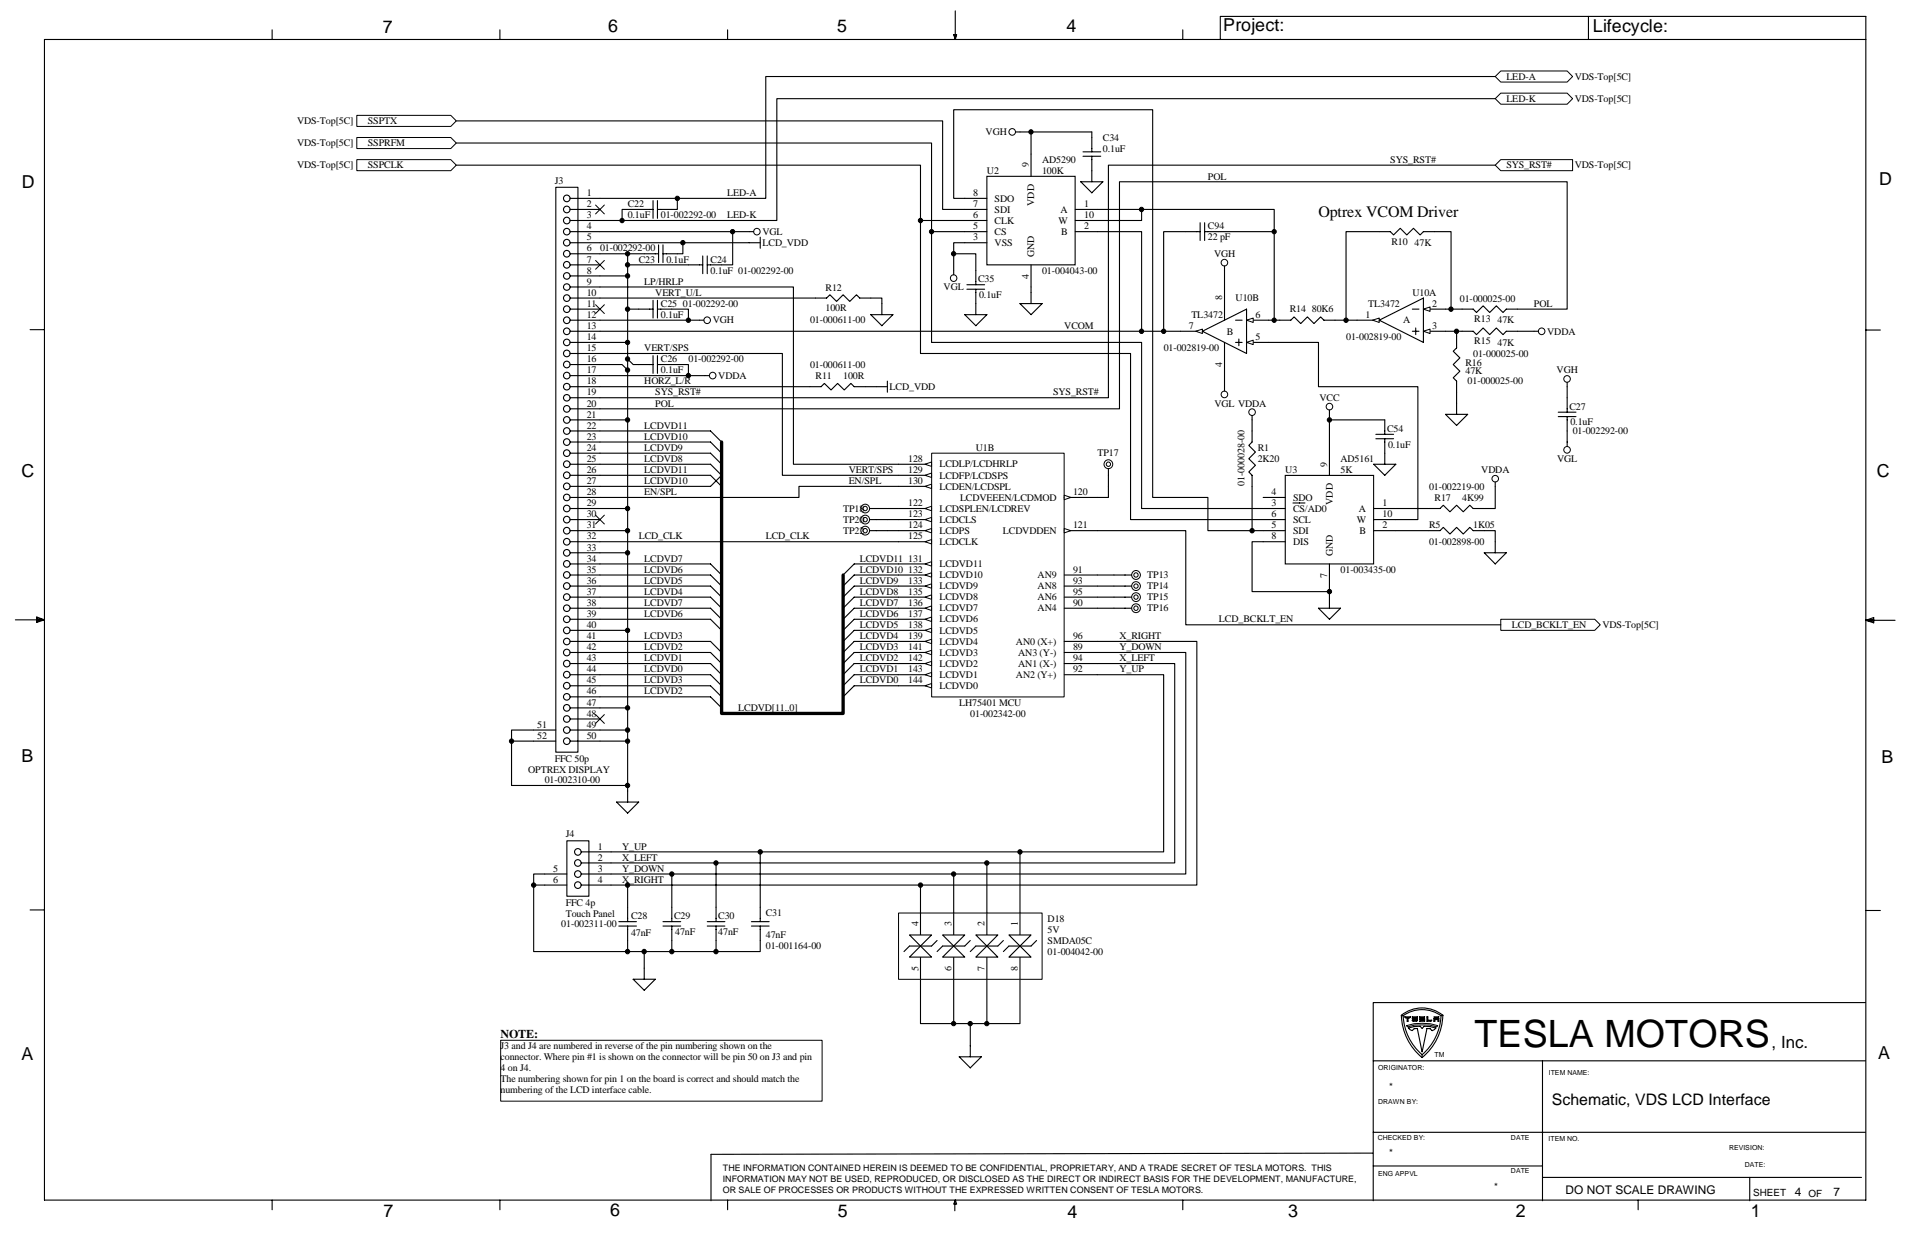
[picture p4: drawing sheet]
<svg xmlns="http://www.w3.org/2000/svg" width="432mm" height="279mm" viewBox="0 0 432 279" stroke-linecap="round" stroke-linejoin="round" font-family="sans-serif">
<g fill="none" stroke="#000" stroke-width=".25">
<path d="M61.4 6.7v2.2M112.8 6.7v2.2M164.2 6.7v2.2M215.3 7.8h.6l-.3 1.1zM215.4 7.8l.2 1.1M215.6 2.5v6.4M215.7 7.8l-.1 1.1M267 6.7v2.2M275.4 8.9v-5.2h145.8v267.1h-411.2v-261.9h411.2M358.5 3.7v5.2M6.8 74.4h3.2M421.2 74.5h3.2"/>
<path d="M3.5 139.9h6.5M8.3 139.6l1.7 .3M8.3 139.3l1.7 .6-1.7 .6zM10 139.9l-1.7 .2M421.2 140h6.6M421.2 140l1.7-.6v1.2zM421.2 140l1.7 .2M422.9 139.8l-1.7 .2M6.8 205.4h3.2M421.2 205.5h3.2M310 239.4h111.1M316.3 229.2a7.4 7.4 0 0 1 9.4 0"/>
<path d="M316.3 229.2l.4 .1a7.3 7.3 0 0 1 8.6 0M316.3 229.2a12.8 12.8 0 0 0 4.7 9.5M316.7 229.3a12.3 12.3 0 0 0 4.3 8.7M317.1 229.5h1.3M317.1 229.5l.2 .2h.3v.8h.2v-.8h.4l.2-.2M317.9 232l1.3-.3 1.4-.1 .4 .5 .4-.5 1.4 .1 1.3 .3-.8 .6-.5-.4-.7-.1-1.1 5.3-1.1-5.3-.7 .1-.5 .4zM318.8 229.9h1.1l-.2 .2h-.7zM319 230.5h.7l.3-.2h-1.2l.2 .2M319.9 229.5l-.2 .2h-.7l-.2-.2h1.2M321 238.1v.6M321.6 229.5l-.2 .2h-.7v.2h.9v.6h-1.2l.3-.2M321.6 229.5h-1.2v.6h1v.2h-.7"/>
<path d="M322.1 229.5h.2v.8h.9l-.1 .1-1 .1zM323.7 229.9h1.1v.6h-.2v-.4h-.7v.4h-.2zM324.8 229.5l-.2 .2h-.8l-.1-.2h1.1M325.3 229.2a12.3 12.3 0 0 1-4.3 8.8M325.7 229.1a12.7 12.7 0 0 1-4.7 9.6M325.7 229.1l-.4 .1M348.2 239.4v31.6M421.1 226.3h-111.1v44.7M310 255.5h111.1M61.4 270.8v2.2M112.8 270.8v2.2M164.2 270.8v2.2"/>
<path d="M215.5 271.1v2.2M215.6 270.8l.3 1h-.6zM267 270.8v2.2M309.8 260.2l-149.3 .3v10.5M310 263.1h38.2M348.2 265.7h72M369.8 270.8v2.2M394.9 265.7v5.3"/>
</g>
<path d="M317.5 231.5a12 12 0 0 1 7 0l-.2 .3a12.5 12.5 0 0 0-6.6 0z" fill="none" stroke="#000" stroke-width=".23"/>
<path d="M210.3 102.3h29.9v55h-29.9z" fill="#fff"/>
<path d="M210.3 102.3h29.9v55h-29.9z" fill="none" stroke="#000" stroke-width=".23"/>
<path d="M202.8 154.8h7.5M240.2 147.3h7.5M240.2 152.3h7.5M240.2 149.8h7.5M240.2 144.8h7.5" fill="none" stroke="#000" stroke-width=".25"/>
<path d="M208.8 154.8l1.5-.5v1z" fill="#fff" stroke="#000" stroke-width=".23"/>
<path d="M202.8 152.3h7.5" fill="none" stroke="#000" stroke-width=".25"/>
<path d="M208.8 152.3l1.5-.5v1z" fill="#fff" stroke="#000" stroke-width=".23"/>
<path d="M202.8 149.8h7.5" fill="none" stroke="#000" stroke-width=".25"/>
<path d="M208.8 149.8l1.5-.5v1z" fill="#fff" stroke="#000" stroke-width=".23"/>
<path d="M202.8 147.3h7.5" fill="none" stroke="#000" stroke-width=".25"/>
<path d="M208.8 147.3l1.5-.5v1z" fill="#fff" stroke="#000" stroke-width=".23"/>
<path d="M202.8 144.8h7.5" fill="none" stroke="#000" stroke-width=".25"/>
<path d="M208.8 144.8l1.5-.5v1z" fill="#fff" stroke="#000" stroke-width=".23"/>
<path d="M202.8 142.3h7.5" fill="none" stroke="#000" stroke-width=".25"/>
<path d="M208.8 142.3l1.5-.5v1z" fill="#fff" stroke="#000" stroke-width=".23"/>
<path d="M202.8 139.8h7.5" fill="none" stroke="#000" stroke-width=".25"/>
<path d="M208.8 139.8l1.5-.5v1z" fill="#fff" stroke="#000" stroke-width=".23"/>
<path d="M202.8 137.3h7.5" fill="none" stroke="#000" stroke-width=".25"/>
<path d="M208.8 137.3l1.5-.5v1z" fill="#fff" stroke="#000" stroke-width=".23"/>
<path d="M202.8 134.8h7.5" fill="none" stroke="#000" stroke-width=".25"/>
<path d="M208.8 134.8l1.5-.5v1z" fill="#fff" stroke="#000" stroke-width=".23"/>
<path d="M202.8 132.3h7.5" fill="none" stroke="#000" stroke-width=".25"/>
<path d="M208.8 132.3l1.5-.5v1z" fill="#fff" stroke="#000" stroke-width=".23"/>
<path d="M202.8 129.8h7.5" fill="none" stroke="#000" stroke-width=".25"/>
<path d="M208.8 129.8l1.5-.5v1z" fill="#fff" stroke="#000" stroke-width=".23"/>
<path d="M202.8 127.3h7.5" fill="none" stroke="#000" stroke-width=".25"/>
<path d="M208.8 127.3l1.5-.5v1z" fill="#fff" stroke="#000" stroke-width=".23"/>
<path d="M202.8 109.8h7.5" fill="none" stroke="#000" stroke-width=".25"/>
<path d="M208.8 109.8l1.5-.5v1z" fill="#fff" stroke="#000" stroke-width=".23"/>
<path d="M202.8 107.3h7.5" fill="none" stroke="#000" stroke-width=".25"/>
<path d="M208.8 107.3l1.5-.5v1z" fill="#fff" stroke="#000" stroke-width=".23"/>
<path d="M202.8 104.8h7.5" fill="none" stroke="#000" stroke-width=".25"/>
<path d="M208.8 104.8l1.5-.5v1z" fill="#fff" stroke="#000" stroke-width=".23"/>
<path d="M202.8 122.3h7.5" fill="none" stroke="#000" stroke-width=".25"/>
<path d="M208.8 122.3l1.5-.5v1z" fill="#fff" stroke="#000" stroke-width=".23"/>
<path d="M202.8 114.8h7.5" fill="none" stroke="#000" stroke-width=".25"/>
<path d="M208.8 114.8l1.5-.5v1z" fill="#fff" stroke="#000" stroke-width=".23"/>
<path d="M240.2 119.8h7.5" fill="none" stroke="#000" stroke-width=".25"/>
<path d="M240.2 119.3l1.5 .5-1.5 .5z" fill="#fff" stroke="#000" stroke-width=".23"/>
<path d="M240.2 112.3h7.5" fill="none" stroke="#000" stroke-width=".25"/>
<path d="M240.2 111.8l1.5 .5-1.5 .5z" fill="#fff" stroke="#000" stroke-width=".23"/>
<path d="M202.8 117.3h7.5M240.2 137.3h7.5M240.2 134.8h7.5M240.2 132.3h7.5M240.2 129.8h7.5" fill="none" stroke="#000" stroke-width=".25"/>
<path d="M208.8 117.3l1.5-.5v1z" fill="#fff" stroke="#000" stroke-width=".23"/>
<path d="M202.8 119.8h7.5" fill="none" stroke="#000" stroke-width=".25"/>
<path d="M208.8 119.8l1.5-.5v1z" fill="#fff" stroke="#000" stroke-width=".23"/>
<g fill="none" stroke="#000" stroke-width=".25">
<path d="M337.5 37.3h-87.3v52.5h-121.5M125.5 42.3h5v127.5h-5zM128.7 57.3h13v123.7M128.7 47.3h6.7M128.7 49.8h6.7M128.7 52.3h41.4M128.7 54.8h42.9M128.7 59.8h6.7M128.7 44.8h6.7M141.7 57.3h7M141.7 59.8h16.9M147.4 47.3h-7v2.5"/>
<path d="M147.4 45.3v4M148.4 45.3v4M148.7 55.3v4M149.6 55.3v4M152.9 44.8v2.5h-4.5M154.1 54.8v2.5h-4.5M158.6 57.8v4M159.6 57.8v4M165.4 52.3v7.5h-5.8M171.6 53.5v2.5M247.7 47.3h39.9v25M311.3 52.3h-7.5v20h2.5"/>
<path d="M323.8 52.3h3.7v17.5M128.7 64.8h50.4v40h23.7M128.7 79.8h47.9v27.5h26.2M128.7 69.8h6.7M128.7 72.3h30.2M128.7 74.8h6.7M141.7 62.3h-13M141.7 77.3h-13M141.7 69.8h5.7M147.4 67.8v4M148.4 69.8h7v2.5M148.4 67.8v4"/>
<path d="M184.1 67.3h-55.4M196.6 71h4.9l-2.4 2.5zM196.6 67.3h2.5v3.7M276.4 60v4.8M286.4 72.3h2.5M301.3 72.3h2.5M326.3 74.8h6.2l.8 .7 1.5-1.5 1.5 1.5 1.5-1.5 1.5 1.5 .7-.7h7.2M326.3 69.8h3.7M328.8 74.8v3.7l-.8 .8 1.5 1.5-1.5 1.5 1.5 1.5-1.5 1.5 .8 .7v7.5M342.5 69.8h11.2v-28.8h-101v51.3h-124M128.7 84.8h31.4M128.7 87.3h6.7"/>
<path d="M128.7 99.8h6.7M135.4 82.3h-6.7M135.4 97.3h-6.7M141.7 94.8h-13M144.2 82.3h3.2M147.4 80.3v4M148.4 82.3h7v2.5M148.4 80.3v4M197.8 87.3h2.5M200.3 86v2.5M276.4 84.8v3.5M326.3 93.5h5l-2.5 2.5z"/>
<path d="M351.7 93h4M351.7 94h4M353.7 86.3v6.7M353.7 94v6.8M128.7 104.8h6.7M128.7 107.3h6.7M128.7 112.3h6.7M128.7 117.3h6.7M135.4 102.3h-6.7M135.4 109.8h-6.7M141.7 114.8h-13M141.7 119.8h-13"/>
<path d="M128.7 122.3h6.7M128.7 127.3h6.7M128.7 129.8h6.7M128.7 134.8h6.7M128.7 139.8h6.7M135.4 132.3h-6.7M135.4 137.3h-6.7M141.7 124.8h-13M128.7 144.8h6.7M128.7 149.8h6.7M128.7 154.8h6.7M128.7 157.3h6.7"/>
<path d="M135.4 147.3h-6.7M135.4 152.3h-6.7M141.7 142.3h-13M141.7 159.8h-13M120.5 167.3h5M120.5 164.8h5M128.7 167.3h13M128.7 162.3h6.7M141.7 164.8h-13M139.2 181h5l-2.5 2.5z"/>
<circle cx="127.9" cy="59.8" r=".74"/>
<circle cx="127.9" cy="57.3" r=".74"/>
<circle cx="127.9" cy="54.8" r=".74"/>
<circle cx="127.9" cy="44.8" r=".74"/>
<circle cx="127.9" cy="47.3" r=".74"/>
<circle cx="127.9" cy="49.8" r=".74"/>
<circle cx="127.9" cy="52.3" r=".74"/>
<circle cx="127.9" cy="79.8" r=".74"/>
<circle cx="127.9" cy="69.8" r=".74"/>
<circle cx="127.9" cy="67.3" r=".74"/>
<circle cx="127.9" cy="72.3" r=".74"/>
<circle cx="127.9" cy="74.8" r=".74"/>
<circle cx="127.9" cy="62.3" r=".74"/>
<circle cx="127.9" cy="77.3" r=".74"/>
<circle cx="127.9" cy="64.8" r=".74"/>
<circle cx="127.9" cy="84.8" r=".74"/>
<circle cx="127.9" cy="82.3" r=".74"/>
<circle cx="127.9" cy="97.3" r=".74"/>
<circle cx="127.9" cy="92.3" r=".74"/>
<circle cx="127.9" cy="94.8" r=".74"/>
<circle cx="127.9" cy="99.8" r=".74"/>
<circle cx="127.9" cy="87.3" r=".74"/>
<circle cx="127.9" cy="89.8" r=".74"/>
<circle cx="127.9" cy="102.3" r=".74"/>
<circle cx="127.9" cy="104.8" r=".74"/>
<circle cx="127.9" cy="107.3" r=".74"/>
<circle cx="127.9" cy="109.8" r=".74"/>
<circle cx="127.9" cy="119.8" r=".74"/>
<circle cx="127.9" cy="117.3" r=".74"/>
<circle cx="127.9" cy="112.3" r=".74"/>
<circle cx="127.9" cy="114.8" r=".74"/>
<circle cx="127.9" cy="129.8" r=".74"/>
<circle cx="127.9" cy="132.3" r=".74"/>
<circle cx="127.9" cy="134.8" r=".74"/>
<circle cx="127.9" cy="127.3" r=".74"/>
<circle cx="127.9" cy="122.3" r=".74"/>
<circle cx="127.9" cy="124.8" r=".74"/>
<circle cx="127.9" cy="139.8" r=".74"/>
<circle cx="127.9" cy="137.3" r=".74"/>
<circle cx="127.9" cy="152.3" r=".74"/>
<circle cx="127.9" cy="154.8" r=".74"/>
<circle cx="127.9" cy="159.8" r=".74"/>
<circle cx="127.9" cy="149.8" r=".74"/>
<circle cx="127.9" cy="142.3" r=".74"/>
<circle cx="127.9" cy="147.3" r=".74"/>
<circle cx="127.9" cy="157.3" r=".74"/>
<circle cx="127.9" cy="144.8" r=".74"/>
<circle cx="127.9" cy="167.3" r=".74"/>
<circle cx="127.9" cy="164.8" r=".74"/>
<circle cx="127.9" cy="162.3" r=".74"/>
</g>
<g fill="none" stroke="#000" stroke-width=".23">
<circle cx="170.8" cy="52.3" r=".74"/>
<circle cx="276.4" cy="59.3" r=".74"/>
<circle cx="159.6" cy="72.3" r=".74"/>
<circle cx="348" cy="74.8" r=".74"/>
<circle cx="160.9" cy="84.8" r=".74"/>
<circle cx="276.4" cy="89" r=".74"/>
<circle cx="353.7" cy="85.5" r=".74"/>
<circle cx="353.7" cy="101.5" r=".74"/>
</g>
<path d="M337.5 37.3l1.3-1.3h16.2v2.5h-16.2z" fill-rule="evenodd" fill="#fff" stroke="#000" stroke-width=".23"/>
<g fill="none" stroke="#000" stroke-width=".25">
<path d="M135.4 97.3h25l2.5 2.5M135.4 99.8h25l2.5 2.5M135.4 102.3h25l2.5 2.5M135.4 104.8h25l2.5 2.5M135.4 122.3h67.4M135.4 127.3h25l2.5 2.5M135.4 129.8h25l2.5 2.5M135.4 132.3h25l2.5 2.5M135.4 134.8h25l2.5 2.5M202.8 127.3h-10l-2.5 2.5M202.8 129.8h-10l-2.5 2.5M202.8 132.3h-10l-2.5 2.5"/>
<path d="M202.8 134.8h-10l-2.5 2.5M202.8 137.3h-10l-2.5 2.5M202.8 139.8h-10l-2.5 2.5M135.4 144.8h25l2.5 2.5M135.4 147.3h25l2.5 2.5M135.4 149.8h25l2.5 2.5M135.4 152.3h25l2.5 2.5M202.8 142.3h-10l-2.5 2.5M202.8 144.8h-10l-2.5 2.5M202.8 147.3h-10l-2.5 2.5M202.8 149.8h-10l-2.5 2.5M202.8 152.3h-10l-2.5 2.5"/>
<path d="M202.8 154.8h-10l-2.5 2.5"/>
</g>
<path d="M162.9 99.8v61.2h27.4v-31.2" fill="none" stroke="#000" stroke-width=".75"/>
<path d="M338.8 139.8h21.2l1.2 1.2-1.2 1.3h-21.2z" fill-rule="evenodd" fill="#fff" stroke="#000" stroke-width=".23"/>
<path d="M337.5 17.3h-164.7v27.5h-37.4M337.5 22.3h-162.2v27.5h-39.9" fill="none" stroke="#000" stroke-width=".25"/>
<g fill="#fff" stroke="#000" stroke-width=".23">
<path d="M337.5 22.3l1.3-1.3h14.9l1.3 1.3-1.3 1.2h-14.9z" fill-rule="evenodd"/>
<path d="M337.5 17.3l1.3-1.3h14.9l1.3 1.3-1.3 1.2h-14.9z" fill-rule="evenodd"/>
</g>
<g fill="none" stroke="#000" stroke-width=".25">
<path d="M135.4 82.3h5l1.3 1.2M141.7 81l1.2 1.3h1.3M135.4 107.3h25l2.5 2.5M162.9 107.3l-2.5 2.5h-25M135.4 139.8h25l2.5 2.5M135.4 137.3h25l2.5 2.5M135.4 154.8h25l2.5 2.5M135.4 157.3h25l2.5 2.5M247.7 152.3h15v40h-131.5M247.7 149.8h17.5v45h-134M247.7 147.3h20v50h-136.5M247.7 144.8h22.5v54.9h-139"/>
<path d="M123 197.3h5M128 189.8h4.9v12.5h-4.9zM128 199.7h-7.5M141.7 199.7v5.1M151.6 197.3v7.5M161.6 194.8v10M171.6 192.3v12.5M141.7 212.3v2.5M145.4 214.8v6.2M151.6 212.3v2.5M161.6 212.3v2.5M142.9 221h5l-2.5 2.5z"/>
<circle cx="130.4" cy="192.3" r=".74"/>
<circle cx="130.4" cy="194.8" r=".74"/>
<circle cx="130.4" cy="197.3" r=".74"/>
<circle cx="130.4" cy="199.8" r=".74"/>
</g>
<path d="M113 234.8h72.6v13.7h-72.6z" fill="#fff"/>
<path d="M113 234.8h72.6v13.7h-72.6z" fill="none" stroke="#000" stroke-width=".23"/>
<g fill="#fff" stroke="#000" stroke-width=".23">
<circle cx="256.4" cy="129.8" r="1"/>
<circle cx="256.4" cy="129.8" r=".49"/>
</g>
<path d="M251.4 129.8h4" fill="none" stroke="#000" stroke-width=".25"/>
<g fill="#fff" stroke="#000" stroke-width=".23">
<circle cx="256.4" cy="132.3" r=".99"/>
<circle cx="256.4" cy="132.3" r=".49"/>
</g>
<path d="M251.4 132.3h4" fill="none" stroke="#000" stroke-width=".25"/>
<g fill="#fff" stroke="#000" stroke-width=".23">
<circle cx="256.4" cy="134.8" r=".99"/>
<circle cx="256.4" cy="134.8" r=".49"/>
</g>
<path d="M251.4 134.8h4" fill="none" stroke="#000" stroke-width=".25"/>
<g fill="#fff" stroke="#000" stroke-width=".23">
<circle cx="256.4" cy="137.3" r=".99"/>
<circle cx="256.4" cy="137.3" r=".5"/>
</g>
<g fill="none" stroke="#000" stroke-width=".25">
<path d="M311.3 52.3h2.5l.8 .7 1.5-1.5 1.4 1.5 1.5-1.5 1.5 1.5 .8-.7h2.5M184.1 67.3h2.5l.7-.8 1.5 1.5 1.5-1.5 1.5 1.5 1.5-1.5 .8 .8h2.5M257.7 74.8h8.7M288.9 72.3h2.5l.7-.8 1.5 1.5 1.5-1.5 1.5 1.5 1.5-1.5 .7 .8h2.5M321.3 69.8h5M330 69.8h2.5l.8 .7 1.5-1.5 1.5 1.5 1.5-1.5 1.5 1.5 .7-.7h2.5M135.4 87.3h49.9l.8-.8 1.5 1.5 1.5-1.5 1.5 1.5 1.5-1.5 .7 .8h5M202.8 109.8h-22.5v2.5h-44.9M247.7 137.3h7.7M247.7 129.8h3.7M247.7 132.3h3.7M247.7 134.8h3.7"/>
<path d="M123 197.3h-2.5v17.5h51.1v-5.8M139.7 208h4M139.7 209h4M141.7 204.8v3.2M141.7 209v3.3M149.6 208h4M149.6 209h4M151.6 204.8v3.2M151.6 209v3.3M159.6 208h4M159.6 209h4M161.6 204.8v3.2"/>
<path d="M161.6 209v3.3M169.6 208h4M169.6 209h4M171.6 204.8v3.2"/>
</g>
<path d="M321.3 69.8l1.5-.5v1z" fill="#fff" stroke="#000" stroke-width=".23"/>
<path d="M321.3 74.8h5" fill="none" stroke="#000" stroke-width=".25"/>
<path d="M321.3 74.8l1.5-.5v1z" fill="#fff" stroke="#000" stroke-width=".23"/>
<path d="M306.3 72.3h5" fill="none" stroke="#000" stroke-width=".25"/>
<path d="M309.8 72.3l1.5-.5v1z" fill="#fff" stroke="#000" stroke-width=".23"/>
<path d="M281.4 77.3h5M311.3 72.3l10-5v10zM318.8 69.8h1.5M318.8 74.8h1.5M319.6 74v1.5" fill="none" stroke="#000" stroke-width=".25"/>
<path d="M281.4 77.3l1.5-.5v1z" fill="#fff" stroke="#000" stroke-width=".23"/>
<path d="M281.4 72.3h5" fill="none" stroke="#000" stroke-width=".25"/>
<path d="M281.4 72.3l1.5-.5v1z" fill="#fff" stroke="#000" stroke-width=".23"/>
<path d="M266.4 74.8h5" fill="none" stroke="#000" stroke-width=".25"/>
<path d="M269.9 74.8l1.5-.5v1z" fill="#fff" stroke="#000" stroke-width=".23"/>
<g fill="none" stroke="#000" stroke-width=".25">
<path d="M103 27.3h109.8v20h10M222.8 39.8h19.9v20h-19.9zM229.2 29.8h1M232.7 34.8v5M222.8 49.8h-15v30h47.4v37.5h34.9M222.8 54.8h-7.5v7.2M222.8 44.8h-7.5v-20h44.9v87.5h12.4v7.5h17.5M222.8 52.3h-12.5M232.7 59.8v5M242.7 52.3h15v22.5h-122.3M242.7 47.3h5M257.7 47.3v2.5h-15"/>
<path d="M271.4 74.8l10-5v10zM276.4 64.8v7.5M276.4 77.3v7.5M278.9 72.3h1.5M278.9 77.3h1.5M279.6 76.5v1.5M286.4 77.3h11.2v10h22.4v30h-9.9M282.6 93.8v6l-.7 .7 1.5 1.5-1.5 1.5 1.5 1.5-1.5 1.5 .7 .8v12.5M300.1 92.5v1M247.7 119.8h20v21.2h71.1M285.1 114.8h5M285.1 112.3h5"/>
<path d="M290.1 107.3h19.9v20h-19.9zM291.8 113.5h2.8M300.1 102.3v5M310.1 119.8h14.9l.8-.8 1.5 1.5 1.5-1.5 1.5 1.5 1.5-1.5 .7 .8h5v5M337.5 108.8v6h-5l-.7-.8-1.5 1.5-1.5-1.5-1.5 1.5-1.5-1.5-.8 .8h-14.9M290.1 122.3h-7.5v11.2h17.5v-6.2M297.6 137.3h5l-2.5 2.5zM300.1 133.5v3.8M335 124.8h5l-2.5 2.5zM207.8 199.7v6.3M215.3 197.3v8.7M222.8 194.8v11.2"/>
<path d="M230.2 192.3v13.7M207.8 221v10h22.4v-10M215.3 221v10M216.5 238.5h5l-2.5 2.5zM219 231v7.5M222.8 221v10"/>
</g>
<g fill="none" stroke="#000" stroke-width=".23">
<circle cx="228.5" cy="29.8" r=".74"/>
<circle cx="215.2" cy="62.8" r=".74"/>
<circle cx="282.6" cy="93" r=".74"/>
<circle cx="300.1" cy="91.8" r=".74"/>
<circle cx="337.5" cy="108" r=".74"/>
</g>
<g fill="#fff" stroke="#000" stroke-width=".23">
<path d="M80.5 26h21.2l1.3 1.3-1.3 1.2h-21.2z" fill-rule="evenodd"/>
<path d="M80.5 36h21.2l1.3 1.3-1.3 1.2h-21.2z" fill-rule="evenodd"/>
<path d="M80.5 31h21.2l1.3 1.3-1.3 1.2h-21.2z" fill-rule="evenodd"/>
</g>
<g fill="none" stroke="#000" stroke-width=".25">
<path d="M103 37.3h104.8v12.5M103 32.3h107.3v45h47.4v37.5h27.4M230.2 29.8h2.5M244.5 34.3h4M244.5 35.3h4M246.4 34.3v-4.5h-13.7v5M246.4 35.3v5.7M215.3 57.3h5v7M243.9 41h5l-2.5 2.5zM270.9 52.3h-8.2v22.5M270.9 50.3v4M271.9 50.3v4"/>
<path d="M287.6 52.3h-15.7M217.8 71h5l-2.5 2.5zM218.2 64.3h4.1M218.2 65.3h4.1M220.3 65.3v5.7M230.2 68.5h5l-2.5 2.5zM232.7 66v2.5M300.1 94.8h12.5v3.2M300.1 93.5v8.8M310.6 98h4M310.6 99h4M312.6 99v5.8"/>
<path d="M310.1 104.8h5l-2.5 2.5z"/>
</g>
<g fill="#fff" stroke="#000" stroke-width=".23">
<circle cx="195.3" cy="114.8" r=".98"/>
<circle cx="195.3" cy="114.8" r=".49"/>
</g>
<path d="M196.3 114.8h4" fill="none" stroke="#000" stroke-width=".25"/>
<g fill="#fff" stroke="#000" stroke-width=".23">
<circle cx="195.3" cy="117.3" r=".99"/>
<circle cx="195.3" cy="117.3" r=".49"/>
</g>
<path d="M196.3 117.3h4" fill="none" stroke="#000" stroke-width=".25"/>
<g fill="#fff" stroke="#000" stroke-width=".23">
<circle cx="195.3" cy="119.8" r=".99"/>
<circle cx="195.3" cy="119.8" r=".49"/>
</g>
<path d="M200.3 114.8h2.5M200.3 117.3h2.5M202.8 119.8h-6.5" fill="none" stroke="#000" stroke-width=".25"/>
<g fill="#fff" stroke="#000" stroke-width=".23">
<circle cx="250.2" cy="104.8" r=".99"/>
<circle cx="250.2" cy="104.8" r=".49"/>
</g>
<path d="M232.7 64.8v1.2M250.2 105.8v6.5h-2.5M115.5 167.3h5M120.5 164.8h-5v12.5h26.2" fill="none" stroke="#000" stroke-width=".25"/>
<path d="M134.4 46.3l2 2M134.4 58.8l2 2M136.4 46.3l-2 2M136.4 58.8l-2 2M134.4 68.8l2 2M136.4 68.8l-2 2M134.4 116.3l2 2M136.4 116.3l-2 2M134.4 161.3l2 2M136.4 161.3l-2 2" fill="none" stroke="#000" stroke-width=".23"/>
<path d="M202.8 206.1h32.4v14.9h-32.4z" fill="#fff"/>
<path d="M202.8 206.1h32.4v14.9h-32.4z" fill="none" stroke="#000" stroke-width=".23"/>
<path d="M230.2 206v5M230.2 216v5" fill="none" stroke="#000" stroke-width=".25"/>
<path d="M227.7 211h5l-2.5 2.5z" fill="#fff" stroke="#000" stroke-width=".25"/>
<path d="M227.7 213.5h5" fill="none" stroke="#000" stroke-width=".25"/>
<path d="M227.7 216l2.5-2.5 2.5 2.5z" fill="#fff" stroke="#000" stroke-width=".25"/>
<path d="M222.8 216v5M222.8 206v5M227.7 213.5l-1.2 1.3M234 212.3l-1.3 1.2" fill="none" stroke="#000" stroke-width=".25"/>
<path d="M220.3 211h4.9l-2.4 2.5z" fill="#fff" stroke="#000" stroke-width=".25"/>
<path d="M220.3 213.5h4.9" fill="none" stroke="#000" stroke-width=".25"/>
<path d="M220.3 216l2.5-2.5 2.4 2.5z" fill="#fff" stroke="#000" stroke-width=".25"/>
<path d="M215.3 216v5M215.3 206v5M220.3 213.5l-1.3 1.3M226.5 212.3l-1.3 1.2" fill="none" stroke="#000" stroke-width=".25"/>
<path d="M212.8 211h5l-2.5 2.5z" fill="#fff" stroke="#000" stroke-width=".25"/>
<path d="M212.8 213.5h5" fill="none" stroke="#000" stroke-width=".25"/>
<path d="M212.8 216l2.5-2.5 2.5 2.5z" fill="#fff" stroke="#000" stroke-width=".25"/>
<path d="M207.8 216v5M207.8 206v5M212.8 213.5l-1.3 1.3M219 212.3l-1.2 1.2" fill="none" stroke="#000" stroke-width=".25"/>
<path d="M205.3 211h5l-2.5 2.5z" fill="#fff" stroke="#000" stroke-width=".25"/>
<path d="M205.3 213.5h5" fill="none" stroke="#000" stroke-width=".25"/>
<path d="M207.8 213.5l2.5 2.5h-5z" fill="#fff" stroke="#000" stroke-width=".25"/>
<path d="M205.3 213.5l-1.3 1.3M211.5 212.3l-1.2 1.2" fill="none" stroke="#000" stroke-width=".25"/>
<g fill="#000" stroke="#000" stroke-width=".23">
<circle cx="232.7" cy="29.8" r=".49"/>
<circle cx="140.4" cy="49.8" r=".49"/>
<circle cx="141.6" cy="59.8" r=".49"/>
<circle cx="141.6" cy="57.3" r=".49"/>
<circle cx="152.9" cy="44.8" r=".49"/>
<circle cx="154.1" cy="54.8" r=".49"/>
<circle cx="165.4" cy="52.3" r=".49"/>
<circle cx="207.8" cy="49.8" r=".49"/>
<circle cx="210.3" cy="52.3" r=".49"/>
<circle cx="215.2" cy="57.3" r=".49"/>
<circle cx="257.7" cy="47.3" r=".49"/>
<circle cx="287.6" cy="52.3" r=".48"/>
<circle cx="141.6" cy="62.3" r=".49"/>
<circle cx="141.6" cy="69.8" r=".49"/>
<circle cx="141.6" cy="77.3" r=".49"/>
<circle cx="155.4" cy="72.3" r=".49"/>
<circle cx="257.7" cy="74.8" r=".49"/>
<circle cx="262.7" cy="74.8" r=".49"/>
<circle cx="287.6" cy="72.3" r=".49"/>
<circle cx="303.8" cy="72.3" r=".49"/>
<circle cx="327.5" cy="69.8" r=".49"/>
<circle cx="328.8" cy="74.8" r=".49"/>
<circle cx="141.6" cy="83.5" r=".49"/>
<circle cx="141.6" cy="94.8" r=".49"/>
<circle cx="141.6" cy="81" r=".49"/>
<circle cx="155.4" cy="84.8" r=".49"/>
<circle cx="300.1" cy="94.8" r=".49"/>
<circle cx="141.6" cy="114.8" r=".49"/>
<circle cx="141.6" cy="119.8" r=".49"/>
<circle cx="282.6" cy="119.8" r=".49"/>
<circle cx="141.6" cy="124.8" r=".49"/>
<circle cx="300.1" cy="133.5" r=".49"/>
<circle cx="141.6" cy="159.8" r=".49"/>
<circle cx="141.6" cy="142.3" r=".49"/>
<circle cx="115.5" cy="167.3" r=".49"/>
<circle cx="141.6" cy="164.8" r=".49"/>
<circle cx="141.6" cy="167.3" r=".49"/>
<circle cx="141.6" cy="177.3" r=".49"/>
<circle cx="120.5" cy="199.8" r=".49"/>
<circle cx="141.6" cy="199.8" r=".49"/>
<circle cx="151.6" cy="197.3" r=".49"/>
<circle cx="161.6" cy="194.8" r=".49"/>
<circle cx="171.6" cy="192.3" r=".49"/>
<circle cx="207.8" cy="199.8" r=".49"/>
<circle cx="215.2" cy="197.3" r=".49"/>
<circle cx="222.7" cy="194.8" r=".49"/>
<circle cx="230.2" cy="192.3" r=".49"/>
<circle cx="141.6" cy="214.8" r=".49"/>
<circle cx="145.4" cy="214.8" r=".5"/>
<circle cx="151.6" cy="214.8" r=".5"/>
<circle cx="161.6" cy="214.8" r=".49"/>
<circle cx="215.2" cy="231" r=".48"/>
<circle cx="219" cy="231" r=".49"/>
<circle cx="222.7" cy="231" r=".49"/>
</g>
<text font-size="8.5" x="332.8" y="236.3">TESLA MOTORS</text>
<g font-size="4">
<text x="86.4" y="7.4">7</text>
<text x="137.2" y="7.3">6</text>
<text x="188.9" y="7.2">5</text>
<text x="240.8" y="7.3">4</text>
<text x="276.1" y="6.9">Project:</text>
<text x="359.6" y="7.2">Lifecycle:</text>
<text x="424.2" y="41.7">D</text>
<text x="4.9" y="42.5">D</text>
<text x="4.9" y="107.6">C</text>
<text x="423.7" y="107.7">C</text>
<text x="4.8" y="171.9">B</text>
<text x="424.7" y="172.3">B</text>
<text x="4.8" y="239.3">A</text>
<text x="423.9" y="238.9">A</text>
<text x="86.6" y="274.6">7</text>
<text x="137.8" y="274.5">6</text>
<text x="189.1" y="274.6">5</text>
<text x="240.9" y="274.8">4</text>
<text x="290.7" y="274.6">3</text>
<text x="342.2" y="274.7">2</text>
<text x="395.2" y="274.7">1</text>
</g>
<text font-size="3.8" x="399.9" y="236.5">, Inc.</text>
<g font-size="3.6">
<text x="297.6" y="49">Optrex VCOM Driver</text>
<text x="350.2" y="249.5">Schematic, VDS LCD Interface</text>
</g>
<g font-size="2.7">
<text x="113" y="234.2">NOTE:</text>
<text x="353.4" y="269.6">DO NOT SCALE DRAWING</text>
<text x="405.1" y="269.9">4</text>
<text x="413.9" y="269.9">7</text>
</g>
<g font-size="2.3">
<text x="340" y="23">LED-K</text>
<text x="340" y="18">LED-A</text>
<text x="355.5" y="23">VDS-Top[5C]</text>
<text x="355.5" y="18">VDS-Top[5C]</text>
<text x="67.1" y="28">VDS-Top[5C]</text>
<text x="83.1" y="28">SSPTX</text>
<text x="67.1" y="33">VDS-Top[5C]</text>
<text x="83.1" y="33">SSPRFM</text>
<text x="222.5" y="30.5">VGH</text>
<text x="249" y="31.7">C34</text>
<text x="249" y="34.2">0.1uF</text>
<text x="67.1" y="38">VDS-Top[5C]</text>
<text x="83.1" y="38">SSPCLK</text>
<text x="125.2" y="41.5">J3</text>
<text x="222.8" y="39.2">U2</text>
<text x="232.2" y="37.8" transform="rotate(-90 232.2 37.8)">9</text>
<text x="235.2" y="36.7">AD5290</text>
<text x="235.2" y="39.2">100K</text>
<text x="272.6" y="40.5">POL</text>
<text x="313.8" y="36.7">SYS_RST#</text>
<text x="340" y="38">SYS_RST#</text>
<text x="355.5" y="38">VDS-Top[5C]</text>
<text x="132.4" y="46.8">2</text>
<text x="132.4" y="44.3">1</text>
<text x="141.7" y="46.8">C22</text>
<text x="164.1" y="44.3">LED-A</text>
<text x="219.7" y="44.3">8</text>
<text x="219.7" y="46.8">7</text>
<text x="224.5" y="45.5">SDO</text>
<text x="233.5" y="46.4" transform="rotate(-90 233.5 46.4)">VDD</text>
<text x="244.7" y="46.8">1</text>
<text x="132.4" y="49.3">3</text>
<text x="132.4" y="51.8">4</text>
<text x="141.7" y="49.3">0.1uF</text>
<text x="149.2" y="49.3">01-002292-00</text>
<text x="164.1" y="49.3">LED-K</text>
<text x="172.1" y="53">VGL</text>
<text x="219.7" y="51.8">5</text>
<text x="219.7" y="49.3">6</text>
<text x="224.5" y="53">CS</text>
<text x="224.5" y="48">SDI</text>
<text x="224.5" y="50.5">CLK</text>
<text x="238.9" y="50.5">W</text>
<text x="239.4" y="48">A</text>
<text x="239.5" y="53">B</text>
<text x="244.7" y="51.8">2</text>
<text x="244.7" y="49.3">10</text>
<text x="272.6" y="51.8">C94</text>
<text x="132.4" y="54.3">5</text>
<text x="132.4" y="56.7">6</text>
<text x="132.4" y="59.2">7</text>
<text x="135.4" y="56.7">01-002292-00</text>
<text x="144.2" y="59.2">C23</text>
<text x="150.4" y="59.2">0.1uF</text>
<text x="160.4" y="59.2">C24</text>
<text x="172.1" y="55.5">LCD_VDD</text>
<text x="219.7" y="54.3">3</text>
<text x="224.5" y="55.5">VSS</text>
<text x="233.5" y="58" transform="rotate(-90 233.5 58)">GND</text>
<text x="272.6" y="54.2">22 pF</text>
<text x="274" y="58">VGH</text>
<text x="314.1" y="55.2">R10</text>
<text x="319.3" y="55.5">47K</text>
<text x="132.4" y="61.7">8</text>
<text x="132.4" y="64.2">9</text>
<text x="145.4" y="64.2">LP/HRLP</text>
<text x="160.4" y="61.7">0.1uF 01-002292-00</text>
<text x="186.3" y="65.7">R12</text>
<text x="213" y="65.5">VGL</text>
<text x="220.8" y="63.8">C35</text>
<text x="232.2" y="62.9" transform="rotate(-90 232.2 62.9)">4</text>
<text x="235.2" y="61.7">01-004043-00</text>
<text x="132.4" y="66.8">10</text>
<text x="132.4" y="69.3">11</text>
<text x="132.4" y="71.8">12</text>
<text x="147.9" y="66.8">VERT_U/L</text>
<text x="149.2" y="69.3">C25</text>
<text x="149.2" y="71.8">0.1uF</text>
<text x="154.2" y="69.3">01-002292-00</text>
<text x="186.3" y="70.3">100R</text>
<text x="221" y="67.2">0.1uF</text>
<text x="268.9" y="71.8">TL3472</text>
<text x="275.9" y="67.8" transform="rotate(-90 275.9 67.8)">8</text>
<text x="278.9" y="68">U10B</text>
<text x="283.4" y="71.8">6</text>
<text x="291.1" y="70.5">R14 80K6</text>
<text x="308.2" y="71.8">1</text>
<text x="308.8" y="69.3">TL3472</text>
<text x="318.8" y="66.8">U10A</text>
<text x="323.3" y="69.3">2</text>
<text x="329.5" y="68.2">01-000025-00</text>
<text x="346.2" y="69.3">POL</text>
<text x="132.4" y="74.3">13</text>
<text x="132.4" y="76.8">14</text>
<text x="160.9" y="73">VGH</text>
<text x="182.8" y="73">01-000611-00</text>
<text x="240.2" y="74.3">VCOM</text>
<text x="268.3" y="74.3">7</text>
<text x="276.9" y="75.5">B</text>
<text x="283.4" y="76.8">5</text>
<text x="303.8" y="76.8">01-002819-00</text>
<text x="316.7" y="73">A</text>
<text x="323.3" y="74.3">3</text>
<text x="332.8" y="77.7">R15</text>
<text x="332.8" y="72.7">R13</text>
<text x="338" y="73">47K</text>
<text x="349.2" y="75.5">VDDA</text>
<text x="132.4" y="79.2">15</text>
<text x="132.4" y="81.7">16</text>
<text x="145.4" y="79.2">VERT/SPS</text>
<text x="149.2" y="81.7">C26</text>
<text x="155.4" y="81.7">01-002292-00</text>
<text x="182.8" y="83">01-000611-00</text>
<text x="262.7" y="79.2">01-002819-00</text>
<text x="275.9" y="82.9" transform="rotate(-90 275.9 82.9)">4</text>
<text x="330.8" y="82.5">R16</text>
<text x="332.5" y="80.5">01-000025-00</text>
<text x="338" y="78">47K</text>
<text x="132.4" y="84.2">17</text>
<text x="132.4" y="86.7">18</text>
<text x="132.4" y="89.2">19</text>
<text x="145.4" y="86.7">HORZ_L/R</text>
<text x="147.9" y="89.2">SYS_RST#</text>
<text x="149.2" y="84.2">0.1uF</text>
<text x="162.1" y="85.5">VDDA</text>
<text x="184.1" y="85.5">R11</text>
<text x="190.3" y="85.5">100R</text>
<text x="200.8" y="88">LCD_VDD</text>
<text x="237.7" y="89.2">SYS_RST#</text>
<text x="330.8" y="84.5">47K</text>
<text x="331.3" y="86.7">01-000025-00</text>
<text x="351.4" y="84.2">VGH</text>
<text x="132.4" y="91.8">20</text>
<text x="132.4" y="94.3">21</text>
<text x="147.9" y="91.8">POL</text>
<text x="274.1" y="91.8">VGL VDDA</text>
<text x="297.9" y="90.5">VCC</text>
<text x="354.2" y="92.5">C27</text>
<text x="354.5" y="96">0.1uF</text>
<text x="132.4" y="96.8">22</text>
<text x="132.4" y="99.3">23</text>
<text x="132.4" y="101.7">24</text>
<text x="145.4" y="101.8">LCDVD9</text>
<text x="145.4" y="99.3">LCDVD10</text>
<text x="145.4" y="96.8">LCDVD11</text>
<text x="220.3" y="101.7">U1B</text>
<text x="283.9" y="101.7">R1</text>
<text x="313.1" y="97.5">C54</text>
<text x="313.3" y="101">0.1uF</text>
<text x="355" y="98">01-002292-00</text>
<text x="132.4" y="104.2">25</text>
<text x="132.4" y="106.7">26</text>
<text x="145.4" y="104.3">LCDVD8</text>
<text x="145.4" y="106.7">LCDVD11</text>
<text x="191.6" y="106.7">VERT/SPS</text>
<text x="205" y="106.7">129</text>
<text x="205" y="104.2">128</text>
<text x="212" y="108">LCDFP/LCDSPS</text>
<text x="212" y="105.5">LCDLP/LCDHRLP</text>
<text x="247.7" y="103">TP17</text>
<text x="283.9" y="104.2">2K20</text>
<text x="290.1" y="106.7">U3</text>
<text x="299.6" y="105.3" transform="rotate(-90 299.6 105.3)">9</text>
<text x="302.6" y="104.2">AD5161</text>
<text x="302.6" y="106.7">5K</text>
<text x="334.3" y="106.7">VDDA</text>
<text x="351.5" y="104.2">VGL</text>
<text x="132.4" y="109.2">27</text>
<text x="132.4" y="111.7">28</text>
<text x="145.4" y="109.2">LCDVD10</text>
<text x="145.4" y="111.7">EN/SPL</text>
<text x="191.6" y="109.2">EN/SPL</text>
<text x="205" y="109.2">130</text>
<text x="212" y="110.5">LCDEN/LCDSPL</text>
<text x="216.7" y="113">LCDVEEEN/LCDMOD</text>
<text x="242.2" y="111.7">120</text>
<text x="280.9" y="109.8" transform="rotate(-90 280.9 109.8)">01-000028-00</text>
<text x="287" y="111.7">4</text>
<text x="291.9" y="113">SDO</text>
<text x="300.8" y="113.9" transform="rotate(-90 300.8 113.9)">VDD</text>
<text x="322.6" y="110.5">01-002219-00</text>
<text x="323.8" y="113">R17</text>
<text x="330" y="113">4K99</text>
<text x="132.4" y="114.2">29</text>
<text x="132.4" y="116.8">30</text>
<text x="132.4" y="119.3">31</text>
<text x="190.3" y="115.5">TP18</text>
<text x="190.3" y="118">TP20</text>
<text x="205" y="114.2">122</text>
<text x="205" y="116.8">123</text>
<text x="205" y="119.3">124</text>
<text x="212" y="115.5">LCDSPLEN/LCDREV</text>
<text x="212" y="118">LCDCLS</text>
<text x="242.2" y="119.3">121</text>
<text x="287" y="114.2">3</text>
<text x="287" y="119.3">5</text>
<text x="287" y="116.8">6</text>
<text x="291.9" y="115.5">CS/AD0</text>
<text x="291.9" y="118">SCL</text>
<text x="306.3" y="118">W</text>
<text x="306.7" y="115.5">A</text>
<text x="312.1" y="116.8">10</text>
<text x="312.1" y="114.2">1</text>
<text x="312.1" y="119.3">2</text>
<text x="322.6" y="119.3">R5</text>
<text x="332.5" y="119.3">1K05</text>
<text x="132.4" y="121.8">32</text>
<text x="132.4" y="124.2">33</text>
<text x="144.2" y="121.8">LCD_CLK</text>
<text x="172.9" y="121.8">LCD_CLK</text>
<text x="190.3" y="120.5">TP22</text>
<text x="205" y="121.8">125</text>
<text x="212" y="123">LCDCLK</text>
<text x="212" y="120.5">LCDPS</text>
<text x="226.4" y="120.5">LCDVDDEN</text>
<text x="287" y="121.8">8</text>
<text x="291.9" y="123">DIS</text>
<text x="291.9" y="120.5">SDI</text>
<text x="300.8" y="125.5" transform="rotate(-90 300.8 125.5)">GND</text>
<text x="306.9" y="120.5">B</text>
<text x="322.6" y="123">01-002898-00</text>
<text x="132.4" y="126.7">34</text>
<text x="132.4" y="129.2">35</text>
<text x="132.4" y="131.7">36</text>
<text x="145.4" y="131.7">LCDVD5</text>
<text x="145.4" y="129.3">LCDVD6</text>
<text x="145.4" y="126.8">LCDVD7</text>
<text x="194.1" y="131.8">LCDVD9</text>
<text x="194.1" y="129.3">LCDVD10</text>
<text x="194.1" y="126.8">LCDVD11</text>
<text x="205" y="131.7">133</text>
<text x="205" y="129.2">132</text>
<text x="205" y="126.7">131</text>
<text x="212" y="130.5">LCDVD10</text>
<text x="212" y="128">LCDVD11</text>
<text x="234.2" y="130.5">AN9</text>
<text x="242.2" y="131.7">93</text>
<text x="242.2" y="129.2">91</text>
<text x="258.9" y="130.5">TP13</text>
<text x="299.6" y="130.4" transform="rotate(-90 299.6 130.4)">7</text>
<text x="302.6" y="129.2">01-003435-00</text>
<text x="132.4" y="134.2">37</text>
<text x="132.4" y="136.7">38</text>
<text x="145.4" y="134.2">LCDVD4</text>
<text x="145.4" y="136.7">LCDVD7</text>
<text x="194.1" y="136.7">LCDVD7</text>
<text x="194.1" y="134.2">LCDVD8</text>
<text x="205" y="136.7">136</text>
<text x="205" y="134.2">135</text>
<text x="212" y="138">LCDVD7</text>
<text x="212" y="135.5">LCDVD8</text>
<text x="212" y="133">LCDVD9</text>
<text x="234.2" y="138">AN4</text>
<text x="234.2" y="135.5">AN6</text>
<text x="234.2" y="133">AN8</text>
<text x="242.2" y="136.7">90</text>
<text x="242.2" y="134.2">95</text>
<text x="258.9" y="133">TP14</text>
<text x="258.9" y="135.5">TP15</text>
<text x="258.9" y="138">TP16</text>
<text x="132.4" y="139.2">39</text>
<text x="132.4" y="141.8">40</text>
<text x="145.4" y="139.2">LCDVD6</text>
<text x="194.1" y="141.8">LCDVD5</text>
<text x="194.1" y="139.2">LCDVD6</text>
<text x="205" y="141.8">138</text>
<text x="205" y="139.2">137</text>
<text x="212" y="143">LCDVD5</text>
<text x="212" y="140.5">LCDVD6</text>
<text x="275.1" y="140.5">LCD_BCKLT_EN</text>
<text x="341.3" y="141.8">LCD_BCKLT_EN</text>
<text x="361.7" y="141.8">VDS-Top[5C]</text>
<text x="132.4" y="144.3">41</text>
<text x="132.4" y="146.7">42</text>
<text x="132.4" y="149.2">43</text>
<text x="145.4" y="149.2">LCDVD1</text>
<text x="145.4" y="146.8">LCDVD2</text>
<text x="145.4" y="144.3">LCDVD3</text>
<text x="194.1" y="149.2">LCDVD2</text>
<text x="194.1" y="146.8">LCDVD3</text>
<text x="194.1" y="144.3">LCDVD4</text>
<text x="205" y="149.2">142</text>
<text x="205" y="146.7">141</text>
<text x="205" y="144.3">139</text>
<text x="212" y="148">LCDVD3</text>
<text x="212" y="145.5">LCDVD4</text>
<text x="229.3" y="145.5">AN0 (X+)</text>
<text x="229.8" y="148">AN3 (Y-)</text>
<text x="242.2" y="144.3">96</text>
<text x="242.2" y="146.7">89</text>
<text x="242.2" y="149.2">94</text>
<text x="252.7" y="149.2">X_LEFT</text>
<text x="252.7" y="146.7">Y_DOWN</text>
<text x="252.7" y="144.3">X_RIGHT</text>
<text x="132.4" y="151.7">44</text>
<text x="132.4" y="154.2">45</text>
<text x="145.4" y="151.7">LCDVD0</text>
<text x="145.4" y="154.2">LCDVD3</text>
<text x="194.1" y="154.2">LCDVD0</text>
<text x="194.1" y="151.7">LCDVD1</text>
<text x="205" y="154.2">144</text>
<text x="205" y="151.7">143</text>
<text x="212" y="155.5">LCDVD0</text>
<text x="212" y="153">LCDVD1</text>
<text x="212" y="150.5">LCDVD2</text>
<text x="229.3" y="153">AN2 (Y+)</text>
<text x="229.8" y="150.5">AN1 (X-)</text>
<text x="242.2" y="151.7">92</text>
<text x="252.7" y="151.7">Y_UP</text>
<text x="132.4" y="156.7">46</text>
<text x="132.4" y="159.2">47</text>
<text x="132.4" y="161.7">48</text>
<text x="145.4" y="156.7">LCDVD2</text>
<text x="166.6" y="160.5">LCDVD[11..0]</text>
<text x="216.5" y="159.2">LH75401 MCU</text>
<text x="219" y="161.7">01-002342-00</text>
<text x="121.3" y="164.2">51</text>
<text x="121.3" y="166.8">52</text>
<text x="132.4" y="164.2">49</text>
<text x="132.4" y="166.8">50</text>
<text x="125.2" y="172">FFC 50p</text>
<text x="119.2" y="174.5">OPTREX DISPLAY</text>
<text x="123" y="176.7">01-002310-00</text>
<text x="127.7" y="189">J4</text>
<text x="134.9" y="191.7">1</text>
<text x="140.4" y="191.7">Y_UP</text>
<text x="124.9" y="196.7">5</text>
<text x="134.9" y="194.2">2</text>
<text x="134.9" y="196.7">3</text>
<text x="140.4" y="194.2">X_LEFT</text>
<text x="140.4" y="196.7">Y_DOWN</text>
<text x="124.9" y="199.2">6</text>
<text x="134.9" y="199.2">4</text>
<text x="140.4" y="199.2">X_RIGHT</text>
<text x="126.7" y="209.2">01-002311-00</text>
<text x="127.7" y="207">Touch Panel</text>
<text x="127.7" y="204.5">FFC 4p</text>
<text x="142.4" y="207.5">C28</text>
<text x="152.2" y="207.5">C29</text>
<text x="162.1" y="207.5">C30</text>
<text x="172.9" y="206.7">C31</text>
<text x="207.3" y="209" transform="rotate(-90 207.3 209)">4</text>
<text x="214.8" y="209" transform="rotate(-90 214.8 209)">3</text>
<text x="222.2" y="209" transform="rotate(-90 222.2 209)">2</text>
<text x="229.7" y="209" transform="rotate(-90 229.7 209)">1</text>
<text x="236.5" y="208">D18</text>
<text x="142.4" y="211.2">47nF</text>
<text x="152.4" y="211">47nF</text>
<text x="162.1" y="211">47nF</text>
<text x="172.9" y="214.2">01-001164-00</text>
<text x="172.9" y="211.7">47nF</text>
<text x="236.5" y="215.5">01-004042-00</text>
<text x="236.5" y="210.5">5V</text>
<text x="236.5" y="213">SMDA05C</text>
<text x="207.3" y="219.1" transform="rotate(-90 207.3 219.1)">5</text>
<text x="214.8" y="219.1" transform="rotate(-90 214.8 219.1)">6</text>
<text x="222.2" y="219.1" transform="rotate(-90 222.2 219.1)">7</text>
<text x="229.7" y="219.1" transform="rotate(-90 229.7 219.1)">8</text>
<text x="113" y="236.7">J3 and J4 are numbered in reverse of the pin numbering shown on the</text>
<text x="113" y="239.2">connector. Where pin #1 is shown on the connector will be pin 50 on J3 and pin</text>
<text x="113" y="241.7">4 on J4.</text>
<text x="113" y="244.2">The numbering shown for pin 1 on the board is correct and should match the</text>
<text x="113" y="246.7">numbering of the LCD interface cable.</text>
</g>
<g font-size="2.2">
<text x="313.6" y="246">*</text>
<text x="313.6" y="261">*</text>
<text x="337.3" y="268.5">*</text>
<text x="395.7" y="269.9">SHEET</text>
<text x="408.2" y="270.2">OF</text>
</g>
<g font-size="2">
<text x="163.2" y="264.3">THE INFORMATION CONTAINED HEREIN IS DEEMED TO BE CONFIDENTIAL, PROPRIETARY, AND A TRADE SECRET OF TESLA MOTORS. THIS</text>
<text x="163.2" y="269.3">OR SALE OF PROCESSES OR PRODUCTS WITHOUT THE EXPRESSED WRITTEN CONSENT OF TESLA MOTORS.</text>
<text x="163.2" y="266.8">INFORMATION MAY NOT BE USED, REPRODUCED, OR DISCLOSED AS THE DIRECT OR INDIRECT BASIS FOR THE DEVELOPMENT, MANUFACTURE,</text>
</g>
<g font-size="1.6">
<text x="323.8" y="238.4">TM</text>
<text x="311.1" y="241.6">ORIGINATOR:</text>
<text x="349.6" y="242.6">ITEM NAME:</text>
<text x="311" y="249.2">DRAWN BY:</text>
<text x="311" y="257.3">CHECKED BY:</text>
<text x="341.1" y="257.2">DATE</text>
<text x="349.5" y="257.6">ITEM NO.</text>
<text x="390.3" y="259.7">REVISION:</text>
<text x="393.8" y="263.3">DATE:</text>
<text x="311" y="265.3">ENG APPVL</text>
<text x="341.1" y="264.8">DATE</text>
</g>
</svg>
